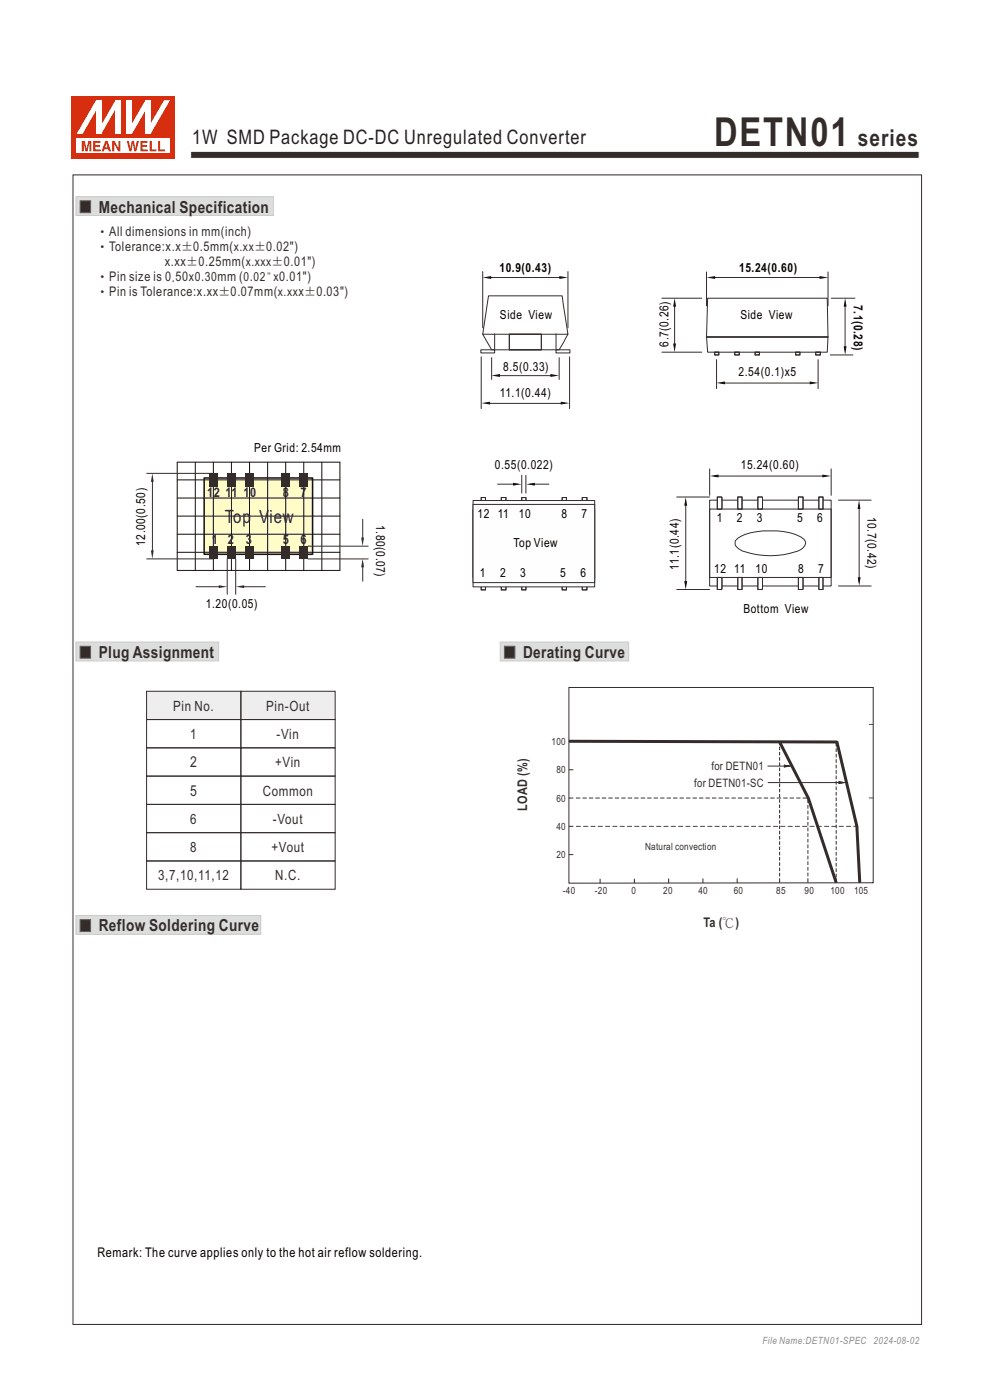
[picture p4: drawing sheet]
<svg xmlns="http://www.w3.org/2000/svg" width="210mm" height="297mm" viewBox="0 0 210 297" stroke-linecap="round" stroke-linejoin="round" font-family="sans-serif">
<path d="M40.4 32.1h154.6v1.5h-154.6z" fill-rule="evenodd" fill="#332c2b" stroke="#fefefe" stroke-width=".21"/>
<path d="M149.1 186.4v.9M156.4 186.3v1M165.4 186.3v1" fill="none" stroke="#332c2b" stroke-width=".21"/>
<path d="M15.2 20.4h22v13.2h-22z" fill-rule="evenodd" fill="#d62e0f"/>
<path d="M16.3 29.4h19.8v3.1h-19.8z" fill-rule="evenodd" fill="#fefefe"/>
<g fill="#d62e0f">
<path d="M26.9 29.9h.4l.4 1.6 .3-1.6h.4l.3 1.6 .3-1.6h.5l-.6 2.2h-.4l-.3-1.7-.3 1.7h-.4z" fill-rule="evenodd"/>
<path d="M29.8 29.9h1.5v.4h-1.1v.5h1v.3h-1v.6h1.1v.4h-1.5z" fill-rule="evenodd"/>
<path d="M31.7 29.9h.5v1.8h1v.4h-1.5z" fill-rule="evenodd"/>
<path d="M33.5 29.9h.5v1.8h1v.4h-1.5z" fill-rule="evenodd"/>
<path d="M17.3 29.9h.7l.4 1.7 .3-1.7h.7v2.2h-.4v-1.8l-.4 1.8h-.5l-.4-1.8v1.8h-.4z" fill-rule="evenodd"/>
<path d="M19.8 29.9h1.5v.4h-1.1v.5h1v.3h-1v.6h1.2v.4h-1.6z" fill-rule="evenodd"/>
<path d="M22.6 30.4l.2 .9h-.5zM22.3 29.9l-.7 2.2h.4l.2-.4h.7l.2 .4h.5l-.8-2.2z" fill-rule="evenodd"/>
<path d="M23.8 29.9h.5l.8 1.5v-1.5h.4v2.2h-.4l-.9-1.6v1.6h-.4z" fill-rule="evenodd"/>
</g>
<g fill="#fff">
<path d="M24.5 21.3h1.1v7.1h-1.1z" fill-rule="evenodd"/>
<path d="M24.5 21.3h1.1l-4.1 7.1h-1.1z" fill-rule="evenodd"/>
<path d="M20.4 21.3h1.1v7.1h-1.1z" fill-rule="evenodd"/>
<path d="M20.4 21.3h1.1v.3l-4 6.8h-1.2z" fill-rule="evenodd"/>
<path d="M30.8 21.3h1.1v7.1h-1.1z" fill-rule="evenodd"/>
<path d="M34.8 21.3h1.3l-4.2 7.1h-1v-.3z" fill-rule="evenodd"/>
<path d="M26.9 21.3h1.1v7.1h-1.1z" fill-rule="evenodd"/>
<path d="M30.8 21.3h1.1v.2l-3.9 6.9h-1.1v-.3z" fill-rule="evenodd"/>
</g>
<path d="M16.1 41.7h41.9v4h-41.9z" fill-rule="evenodd" fill="#dcdddd" stroke="#c9caca" stroke-width=".21"/>
<path d="M17 42.6h2.2v2.5h-2.2z" fill-rule="evenodd" fill="#332c2b" stroke="#5f5d5d" stroke-width=".21"/>
<g fill="#dcdddd" stroke="#c9caca" stroke-width=".21">
<path d="M16.1 136.2h30.3v4h-30.3z" fill-rule="evenodd"/>
<path d="M16.1 194.2h39.2v4h-39.2z" fill-rule="evenodd"/>
</g>
<g fill="#332c2b" stroke="#5f5d5d" stroke-width=".21">
<path d="M17 137.1h2.2v2.5h-2.2z" fill-rule="evenodd"/>
<path d="M17 195.1h2.2v2.5h-2.2z" fill-rule="evenodd"/>
</g>
<path d="M106.1 136.2h27.3v4h-27.3z" fill-rule="evenodd" fill="#dcdddd" stroke="#c9caca" stroke-width=".21"/>
<path d="M107 137.1h2.2v2.5h-2.2z" fill-rule="evenodd" fill="#332c2b" stroke="#5f5d5d" stroke-width=".21"/>
<g fill="none" stroke="#332c2b" stroke-width=".21">
<path d="M120.7 157.3h.9M184.3 153.7h.9M120.7 169.3h.9M120.7 175.3h.9M120.7 163.3h.9M162.8 162.5h3.8M162.9 166h15.3M166.4 162.3l1 .2-1 .2zM178 165.8l1 .2-1 .2zM184.3 169.3h.9M120.7 181.3h.9M127.3 186.4v1"/>
<path d="M134.6 186.4v.9M141.8 186.4v.9M171.4 186.3v1M177.4 186.3v1M182.4 186.3v1M185.2 187.3l-64.5 .1v-41.6h64.5v41.6"/>
</g>
<path d="M122.2 169.3h49.1" fill="none" stroke="#332c2b" stroke-width=".21" stroke-dasharray=".9 .4" stroke-linecap="butt"/>
<path d="M122.2 175.3h59.6" fill="none" stroke="#332c2b" stroke-width=".21" stroke-dasharray=".9 .5" stroke-linecap="butt"/>
<path d="M165.4 185.9v-28.6M171.4 185.9v-16.6M177.4 187.3v-29.7" fill="none" stroke="#332c2b" stroke-width=".21" stroke-dasharray=".8 .4" stroke-linecap="butt"/>
<path d="M120.7 157.3l56.9 .1M165.4 157.4l6.1 11.9 5.9 18M177.5 157.3l4.3 18 .6 12" fill="none" stroke="#332c2b" stroke-width=".63" stroke-linecap="butt"/>
<g fill="#332c2b" stroke="#332c2b" stroke-width=".21">
<path d="M166.4 162.3l1 .2-1 .2z" fill-rule="evenodd"/>
<path d="M178 165.8l1 .2-1 .2z" fill-rule="evenodd"/>
</g>
<path d="M110.7 122.6h.9v2.5h-.9z" fill-rule="evenodd" fill="#fff" stroke="#332c2b" stroke-width=".21"/>
<path d="M149.9 57.7v7.2M175.6 57.7v7.2M152 76.3v6.1M173.5 76.3v6.1M176.1 75.3h4.8M176.3 63.3h5.1M110.7 122.6h.9v2.5h-.9z" fill="none" stroke="#332c2b" stroke-width=".21"/>
<path d="M151.6 74.7h.9v.6h-.9z" fill-rule="evenodd" fill="#fff" stroke="#332c2b" stroke-width=".21"/>
<path d="M151.6 74.7h.9v.6h-.9z" fill="none" stroke="#332c2b" stroke-width=".21"/>
<path d="M155.9 74.7h.9v.6h-.9z" fill-rule="evenodd" fill="#fff" stroke="#332c2b" stroke-width=".21"/>
<path d="M155.9 74.7h.9v.6h-.9z" fill="none" stroke="#332c2b" stroke-width=".21"/>
<path d="M160.2 74.7h.9v.6h-.9z" fill-rule="evenodd" fill="#fff" stroke="#332c2b" stroke-width=".21"/>
<path d="M160.2 74.7h.9v.6h-.9z" fill="none" stroke="#332c2b" stroke-width=".21"/>
<path d="M168.8 74.7h.9v.6h-.9z" fill-rule="evenodd" fill="#fff" stroke="#332c2b" stroke-width=".21"/>
<path d="M168.8 74.7h.9v.6h-.9z" fill="none" stroke="#332c2b" stroke-width=".21"/>
<path d="M173 74.7h1v.6h-1z" fill-rule="evenodd" fill="#fff" stroke="#332c2b" stroke-width=".21"/>
<path d="M151 58.9h23.2M140.4 63.3h8.5M140.4 74.7h8.5M143.1 64.9v8.1M173 74.7h1v.6h-1zM179.3 65v8.9M153.5 81.3h18.5" fill="none" stroke="#332c2b" stroke-width=".21"/>
<path d="M102.1 122.6h.9v2.5h-.9z" fill-rule="evenodd" fill="#fff" stroke="#332c2b" stroke-width=".21"/>
<path d="M102.1 122.6h.9v2.5h-.9z" fill="none" stroke="#332c2b" stroke-width=".21"/>
<path d="M106.3 122.6h1v2.5h-1z" fill-rule="evenodd" fill="#fff" stroke="#332c2b" stroke-width=".21"/>
<path d="M106.3 122.6h1v2.5h-1z" fill="none" stroke="#332c2b" stroke-width=".21"/>
<path d="M119.2 122.6h1v2.5h-1z" fill-rule="evenodd" fill="#fff" stroke="#332c2b" stroke-width=".21"/>
<path d="M119.2 122.6h1v2.5h-1z" fill="none" stroke="#332c2b" stroke-width=".21"/>
<path d="M123.5 122.6h1v2.5h-1z" fill-rule="evenodd" fill="#fff" stroke="#332c2b" stroke-width=".21"/>
<path d="M123.5 122.6h1v2.5h-1z" fill="none" stroke="#332c2b" stroke-width=".21"/>
<path d="M102.1 105.5h.9v2.6h-.9z" fill-rule="evenodd" fill="#fff" stroke="#332c2b" stroke-width=".21"/>
<path d="M102.1 105.5h.9v2.6h-.9z" fill="none" stroke="#332c2b" stroke-width=".21"/>
<path d="M106.3 105.5h1v2.6h-1z" fill-rule="evenodd" fill="#fff" stroke="#332c2b" stroke-width=".21"/>
<path d="M106.3 105.5h1v2.6h-1z" fill="none" stroke="#332c2b" stroke-width=".21"/>
<path d="M110.7 105.5h.9v2.6h-.9z" fill-rule="evenodd" fill="#fff" stroke="#332c2b" stroke-width=".21"/>
<path d="M110.7 105.5h.9v2.6h-.9z" fill="none" stroke="#332c2b" stroke-width=".21"/>
<path d="M119.2 105.5h1v2.6h-1z" fill-rule="evenodd" fill="#fff" stroke="#332c2b" stroke-width=".21"/>
<path d="M119.2 105.5h1v2.6h-1z" fill="none" stroke="#332c2b" stroke-width=".21"/>
<path d="M123.5 105.5h1v2.6h-1z" fill-rule="evenodd" fill="#fff" stroke="#332c2b" stroke-width=".21"/>
<path d="M123.5 105.5h1v2.6h-1z" fill="none" stroke="#332c2b" stroke-width=".21"/>
<g fill="#fefefe" stroke="#332c2b" stroke-width=".21">
<path d="M100.3 106.2h25.8v18.3h-25.8z"/>
<path d="M100.3 108.1h25.8v14.5h-25.8z"/>
<path d="M100.3 107h25.8v16.6h-25.8z"/>
</g>
<path d="M150.5 99.5v5.6M176.3 99.5v5.6M105.6 102.7h3.4M110.7 100.8v3.8M111.6 100.8v3.8M113.3 102.7h3.1M143.6 105.4h6.9M150.5 106.1h25.8v18.2h-25.8zM150.5 108h25.8v14.5h-25.8zM177.9 106.1h6.9M143.6 125.1h6.9M177.9 124.3h6.9" fill="none" stroke="#332c2b" stroke-width=".21"/>
<path d="M152.2 105.4l.9 .1v2.5h-.9z" fill-rule="evenodd" fill="#fff" stroke="#332c2b" stroke-width=".21"/>
<path d="M152.2 105.4l.9 .1v2.5h-.9z" fill="none" stroke="#332c2b" stroke-width=".21"/>
<path d="M156.5 105.4h.9v2.6h-.9z" fill-rule="evenodd" fill="#fff" stroke="#332c2b" stroke-width=".21"/>
<path d="M156.5 105.4h.9v2.6h-.9z" fill="none" stroke="#332c2b" stroke-width=".21"/>
<path d="M160.8 105.4l.9 .1v2.5h-.9z" fill-rule="evenodd" fill="#fff" stroke="#332c2b" stroke-width=".21"/>
<path d="M160.8 105.4l.9 .1v2.5h-.9z" fill="none" stroke="#332c2b" stroke-width=".21"/>
<path d="M169.4 105.4h.9v2.6h-.9z" fill-rule="evenodd" fill="#fff" stroke="#332c2b" stroke-width=".21"/>
<path d="M169.4 105.4h.9v2.6h-.9z" fill="none" stroke="#332c2b" stroke-width=".21"/>
<path d="M173.7 105.4h.9v2.6h-.9z" fill-rule="evenodd" fill="#fff" stroke="#332c2b" stroke-width=".21"/>
<path d="M173.7 105.4h.9v2.6h-.9z" fill="none" stroke="#332c2b" stroke-width=".21"/>
<path d="M152.2 122.5l.9 .1v2.5h-.9z" fill-rule="evenodd" fill="#fff" stroke="#332c2b" stroke-width=".21"/>
<path d="M152.2 122.5l.9 .1v2.5h-.9z" fill="none" stroke="#332c2b" stroke-width=".21"/>
<path d="M156.5 122.5h.9v2.6h-.9z" fill-rule="evenodd" fill="#fff" stroke="#332c2b" stroke-width=".21"/>
<path d="M156.5 122.5h.9v2.6h-.9z" fill="none" stroke="#332c2b" stroke-width=".21"/>
<path d="M160.8 122.5l.9 .1v2.5h-.9z" fill-rule="evenodd" fill="#fff" stroke="#332c2b" stroke-width=".21"/>
<path d="M160.8 122.5l.9 .1v2.5h-.9z" fill="none" stroke="#332c2b" stroke-width=".21"/>
<path d="M169.4 122.5h.9v2.6h-.9z" fill-rule="evenodd" fill="#fff" stroke="#332c2b" stroke-width=".21"/>
<path d="M169.4 122.5h.9v2.6h-.9z" fill="none" stroke="#332c2b" stroke-width=".21"/>
<path d="M173.7 122.5h.9v2.6h-.9z" fill-rule="evenodd" fill="#fff" stroke="#332c2b" stroke-width=".21"/>
<path d="M102 74.2h2.9v.7h-2.9zM145.5 107.1v16.7M151.6 101h23.2M156 114.7a8.5 8.5 0 0 1 5.9-2.1 16 16 0 0 1 7.2 .9 2.47 2.47 0 0 1 1.8 1.8 3.1 3.1 0 0 1-2.7 1.9 17.4 17.4 0 0 1-11.1-.5 1.55 1.55 0 0 1-1.2-1.8zM182.2 107.4v16M173.7 122.5h.9v2.6h-.9z" fill="none" stroke="#332c2b" stroke-width=".21"/>
<path d="M108 70.9h6.8v3.3h-6.8z" fill="#fff" stroke="#332c2b" stroke-width=".21"/>
<g fill="none" stroke="#332c2b" stroke-width=".21">
<path d="M102.4 57.6v11.9M103.1 58.9h16.3M120.5 57.6v11.9M102.1 75.7v11M102.4 70.9l1.9 3.3h14.3l1.9-3.3M103.6 62.8h15.6l1.3 8.1h-18.1zM104.3 75.9v4.6M104.9 70.8v3.3M104.9 79.7h13M108 70.9h6.8v3.3h-6.8zM117.9 74.2h3v.7h-3zM117.9 70.8v3.3"/>
<path d="M118.6 75.9v4.6M120.8 75.7v11M149.9 71.4h25.7l-.1 3.3h-25.4zM150.1 63.3h25.4l.1 8.3h-25.7zM104 85.6h15.2"/>
</g>
<g fill="#000">
<path d="M102.4 58.9l1.8-.3v.6zM118.6 58.6l1.9 .3-1.9 .3zM149.9 58.9l1.8-.3v.6zM173.8 58.6l1.9 .3-1.9 .3zM104.3 79.7l1.8-.3v.6zM116.8 79.4l1.8 .3-1.8 .3zM143.1 63.2l.3 1.9h-.6zM142.8 72.9h.6l-.3 1.8zM179.3 63.2l.3 1.8h-.6zM179 73.5h.6l-.3 1.8zM102.2 85.5l1.8-.3v.6zM118.9 85.2l1.9 .3-1.9 .3z"/>
<path d="M152 81.2l1.8-.3v.6zM171.8 80.9l1.8 .3-1.8 .3zM108.8 102.4l1.8 .3-1.8 .3zM111.6 102.7l1.8-.3v.6zM145.5 105.5l.3 1.8h-.6zM150.6 101l1.8-.3v.6zM174.4 100.7l1.9 .3-1.9 .3zM182.2 106.1l.3 1.8h-.6zM145.2 123.3h.6l-.3 1.8zM181.9 122.5h.6l-.3 1.8z"/>
</g>
<path d="M31.1 146.6h40v6h-40z" fill-rule="evenodd" fill="#eeeeef"/>
<g fill="none" stroke="#332c2b" stroke-width=".21">
<path d="M31.1 158.6h20v6h-20zM31.1 152.6h20v6h-20zM31.1 146.6h20v6h-20zM51.1 146.6h20v6h-20zM51.1 152.6h20v6h-20zM51.1 158.6h20v6h-20zM31.1 164.6h20v6h-20zM31.1 170.6h20v6h-20zM31.1 176.6h20v6h-20zM51.1 164.6h20v6h-20zM51.1 170.6h20v6h-20zM51.1 176.6h20v6h-20z"/>
<path d="M31.1 182.6h20v6h-20zM51.1 182.6h20v6h-20z"/>
</g>
<path d="M43.3 101.4h23v16.2h-23z" fill="#fffcc8"/>
<g fill="#332c2b">
<path d="M76.6 114h.6l-.3 1.8z"/>
<path d="M76.9 118.5l.3 1.8h-.6z"/>
<path d="M32.3 100.4l.3 1.8h-.6z"/>
<path d="M32 116.8h.6l-.3 1.8z"/>
<path d="M50 124.5l1.8-.3v.6z"/>
<path d="M46.4 124.2l1.8 .3-1.8 .3z"/>
</g>
<path d="M43.3 101.4h23v16.2h-23z" fill="none" stroke="#1f1a17" stroke-width=".33"/>
<g fill="none" stroke="#1f1a17" stroke-width=".22">
<path d="M37.6 98h34.5v23h-34.5zM41.4 98v23M45.3 98v23M49.1 98v23M52.9 98v23M56.8 98v23M60.6 98v23M64.4 98v23M68.3 98v23M37.6 117.2h34.5M37.6 113.3h34.5M37.6 105.7h34.5"/>
<path d="M37.6 101.8h34.5M37.6 109.5h34.5"/>
</g>
<path d="M31.1 118.6h14M31.1 100.4h14M32.3 102.1v14.8M48.2 118.6v7.5M50 118.6v7.5M65.3 115.9h12.8M65.3 118.6h12.8M76.9 110.1v4.1M76.9 119.2v4.1M41.6 124.5h5M51.3 124.5h5" fill="none" stroke="#332c2b" stroke-width=".21"/>
<g fill="#332c2b">
<path d="M63.5 100.4h1.8v2.8h-1.8z"/>
<path d="M44.4 100.4h1.8v2.8h-1.8z"/>
<path d="M48.2 100.4h1.8v2.8h-1.8z"/>
<path d="M52 100.4h1.8v2.8h-1.8z"/>
<path d="M59.7 100.4h1.8v2.8h-1.8z"/>
<path d="M63.5 115.9h1.8v2.7h-1.8z"/>
<path d="M44.4 115.9h1.8v2.7h-1.8z"/>
<path d="M48.2 115.9h1.8v2.7h-1.8z"/>
<path d="M52 115.9h1.8v2.7h-1.8z"/>
<path d="M59.7 115.9h1.8v2.7h-1.8z"/>
</g>
<path d="M15.5 37.1h180v243.9h-180z" fill="none" stroke="#332c2b" stroke-width=".21"/>
<text font-size="8.5" fill="#332c2b" x="151.5" y="31">DETN01</text>
<text font-size="4.9" fill="#332c2b" x="181.9" y="31">series</text>
<text font-size="4.2" fill="#231f20" x="40.8" y="30.6">1W SMD Package DC-DC Unregulated Converter</text>
<g font-size="3.9" fill="#332c2b">
<text x="47.7" y="110.9">T</text>
<text x="49.5" y="110.9">op V</text>
<text x="57.2" y="110.9">i</text>
<text x="58.1" y="110.9">ew</text>
</g>
<g font-size="3.5" fill="#332c2b">
<text x="20.9" y="45.1">Mechanical Specification</text>
<text x="20.9" y="139.6">Plug Assignment</text>
<text x="110.9" y="139.6">Derating Curve</text>
<text x="20.9" y="197.6">Reflow Soldering Curve</text>
</g>
<g font-size="3.2" fill="#332c2b">
<text x="40.3" y="162.8">2</text>
<text x="40.3" y="168.8">5</text>
</g>
<g font-size="3" fill="#332c2b">
<text x="36.7" y="150.8">Pin No.</text>
<text x="56.5" y="150.8">Pin-Out</text>
<text x="40.4" y="156.8">1</text>
<text x="58.7" y="156.8">-Vin</text>
<text x="58.4" y="162.8">+Vin</text>
<text x="55.7" y="168.8">Common</text>
<text x="40.4" y="174.8">6</text>
<text x="57.9" y="174.8">-Vout</text>
<text x="40.4" y="180.8">8</text>
<text x="57.6" y="180.8">+Vout</text>
<text x="33.6" y="186.8">3,7,10,11,12</text>
<text x="58.4" y="186.8">N.C.</text>
</g>
<g font-size="2.8" fill="#332c2b">
<text x="20.3" y="53.3">‧Tolerance:x.x±0.5mm(x.xx±0.02&quot;)</text>
<text x="20.4" y="50.1">‧All dimensions in mm(inch)</text>
<text x="20.3" y="59.7">‧Pin size is 0.50x0.30mm (0.02&quot;x0.01&quot;)</text>
<text x="34.9" y="56.5">x.xx±0.25mm(x.xxx±0.01&quot;)</text>
<text x="20.3" y="62.8">‧Pin is Tolerance:x.xx±0.07mm(x.xxx±0.03&quot;)</text>
<text x="44" y="105.5">1</text>
<text x="45.4" y="105.5">2</text>
<text x="47.8" y="105.5">11</text>
<text x="51.6" y="105.5">1</text>
<text x="53" y="105.5">0</text>
<text x="60" y="105.5">8</text>
<text x="63.7" y="105.5">7</text>
<text x="45" y="115.5">1</text>
<text x="48.3" y="115.5">2</text>
<text x="52.2" y="115.5">3</text>
<text x="60" y="115.5">5</text>
<text x="63.7" y="115.5">6</text>
<text x="111.8" y="172.1" transform="rotate(-90 111.8 172.1)">LOAD (%)</text>
<text x="149.2" y="196.7">Ta (℃)</text>
</g>
<text font-size="2.8" x="20.6" y="266.7">Remark: The curve applies only to the hot air reflow soldering.</text>
<g font-size="2.6">
<text x="105.9" y="57.6">10.9(0.43)</text>
<text x="156.8" y="57.7">15.24(0.60)</text>
<text x="181.1" y="64.7" transform="rotate(90 181.1 64.7)">7.1(0.28)</text>
<text x="106.1" y="67.7">Side View</text>
<text x="157.1" y="67.7">Side View</text>
<text x="141.8" y="73.6" transform="rotate(-90 141.8 73.6)">6.7(0.26)</text>
<text x="106.7" y="78.7">8.5(0.33)</text>
<text x="156.7" y="79.8">2.54(0.1)x5</text>
<text x="106" y="84.3">11.1(0.44)</text>
<text x="53.9" y="95.9">Per Grid: 2.54mm</text>
<text x="105" y="99.6">0.55(0.022)</text>
<text x="157.1" y="99.5">15.24(0.60)</text>
<text x="79.8" y="111.4" transform="rotate(90 79.8 111.4)">1.80(0.07)</text>
<text x="101.3" y="109.9">12</text>
<text x="105.6" y="109.9">11</text>
<text x="110.1" y="109.9">10</text>
<text x="119.1" y="109.9">8</text>
<text x="123.4" y="109.9">7</text>
<text x="152" y="110.7">1</text>
<text x="156.3" y="110.7">2</text>
<text x="160.5" y="110.7">3</text>
<text x="169.1" y="110.7">5</text>
<text x="173.3" y="110.7">6</text>
<text x="184" y="109.7" transform="rotate(90 184 109.7)">10.7(0.42)</text>
<text x="30.8" y="115.8" transform="rotate(-90 30.8 115.8)">12.00(0.50)</text>
<text x="108.9" y="116.1">Top View</text>
<text x="101.8" y="122.4">1</text>
<text x="106.1" y="122.4">2</text>
<text x="110.3" y="122.4">3</text>
<text x="118.8" y="122.4">5</text>
<text x="123.1" y="122.4">6</text>
<text x="144" y="120.9" transform="rotate(-90 144 120.9)">11.1(0.44)</text>
<text x="151.5" y="121.6">12</text>
<text x="155.8" y="121.6">11</text>
<text x="160.3" y="121.6">10</text>
<text x="169.3" y="121.6">8</text>
<text x="173.5" y="121.6">7</text>
<text x="43.7" y="129">1.20(0.05)</text>
<text x="157.7" y="130">Bottom View</text>
</g>
<g font-size="2.5" fill="#332c2b">
<text x="147.3" y="166.9">for DETN01-SC</text>
<text x="150.9" y="163.4">for DETN01</text>
</g>
<g font-size="2.1" fill="#332c2b">
<text x="117" y="158">100</text>
<text x="118" y="164">80</text>
<text x="118" y="170">60</text>
<text x="118" y="176">40</text>
<text x="118" y="182">20</text>
<text x="136.9" y="180.2">Natural convection</text>
<text x="119.4" y="189.6">-40</text>
<text x="126.2" y="189.6">-20</text>
<text x="134" y="189.6">0</text>
<text x="140.7" y="189.6">20</text>
<text x="148.2" y="189.6">40</text>
<text x="155.7" y="189.6">60</text>
<text x="164.7" y="189.6">85</text>
<text x="170.7" y="189.6">90</text>
<text x="176.2" y="189.6">100</text>
<text x="181.2" y="189.6">105</text>
</g>
<text font-size="2.1" fill="#8b8b8c" x="161.7" y="285.1">File Name:DETN01-SPEC 2024-08-02</text>
</svg>
